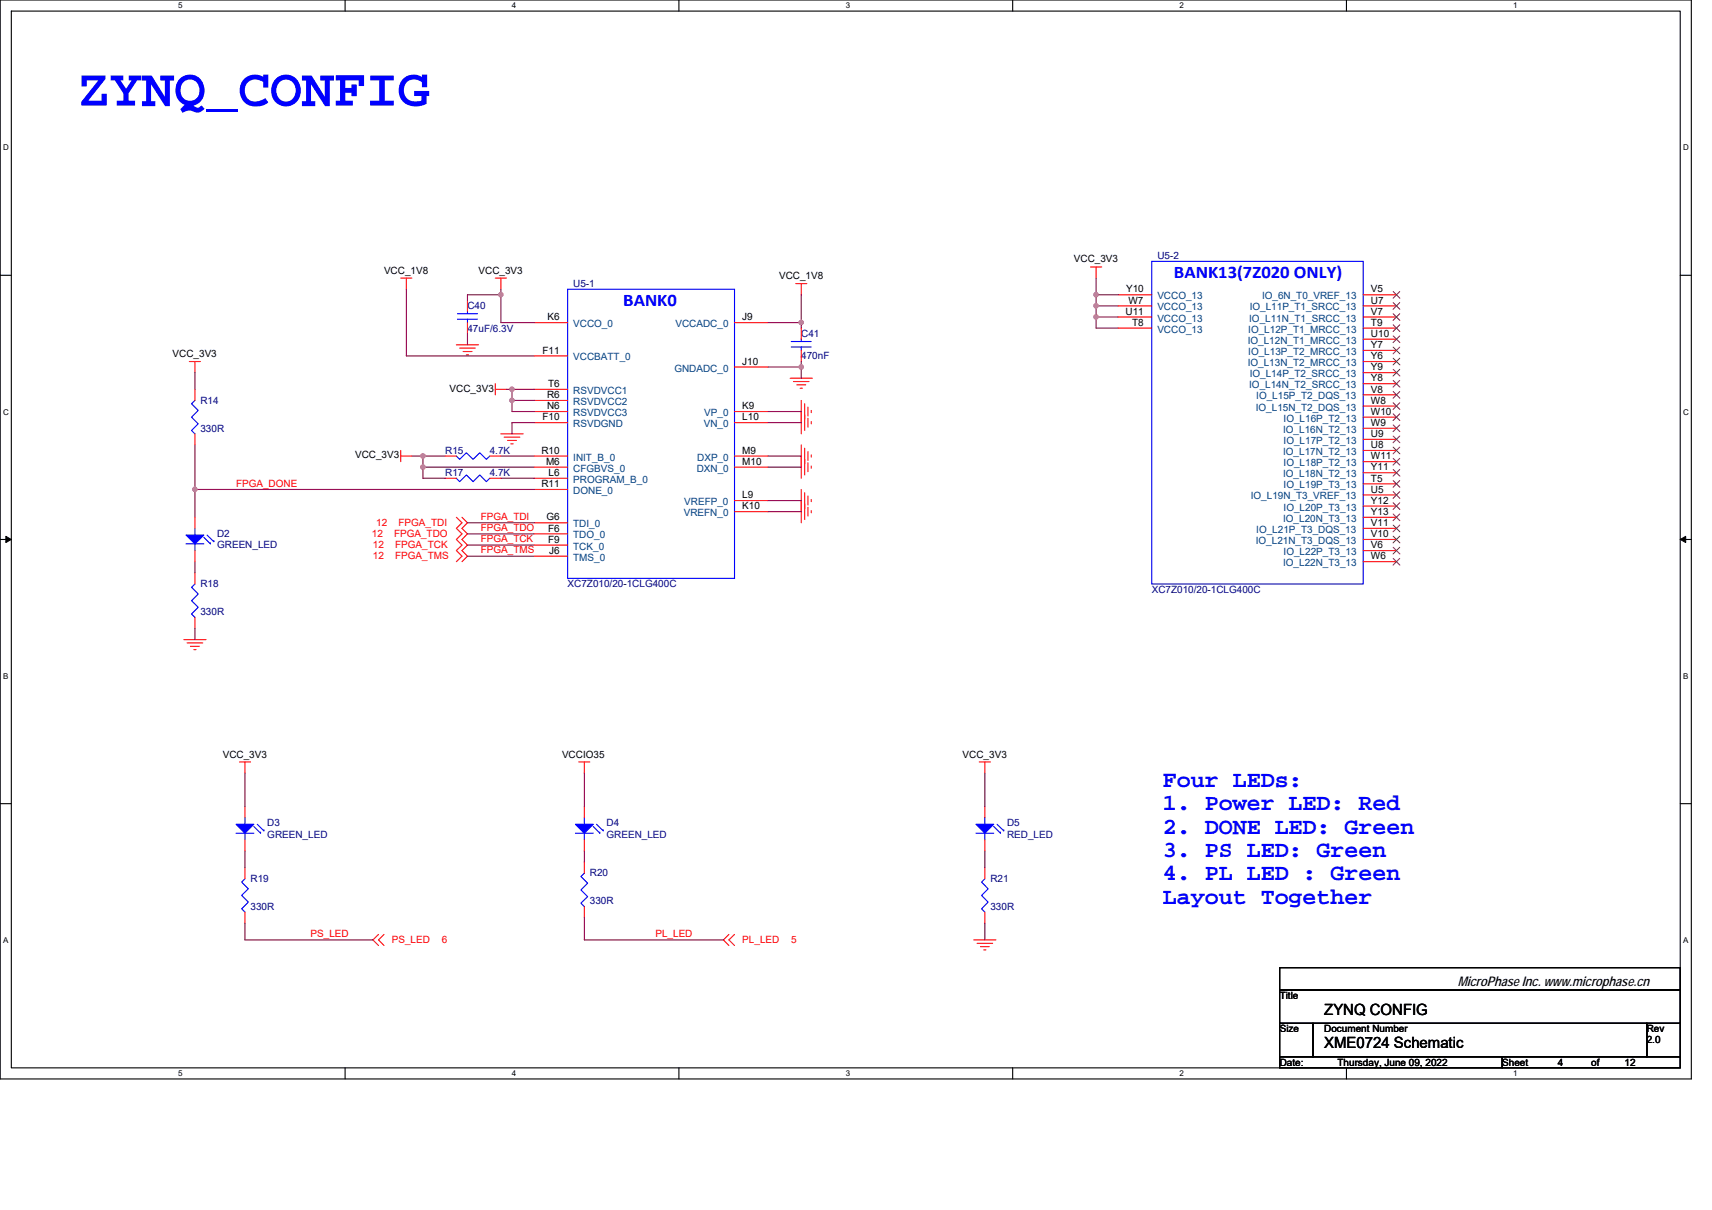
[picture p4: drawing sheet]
<svg xmlns="http://www.w3.org/2000/svg" width="297mm" height="210mm" viewBox="0 0 297 210" stroke-linecap="round" stroke-linejoin="round" font-family="sans-serif">
<path d="M0 0h293.5v187.2h-293.5zM2 1.9h289.5v183.4h-289.5z" fill="none" stroke="#000" stroke-width=".19"/>
<g fill="#fff">
<path d="M30.9 .2h.8v1.6h-.8z"/>
<path d="M30.9 185.5h.8v1.6h-.8z"/>
</g>
<path d="M59.9 0v1.9M59.9 185.3v1.9" fill="none" stroke="#000" stroke-width=".19"/>
<g fill="#fff">
<path d="M88.8 .2h.8v1.6h-.8z"/>
<path d="M88.8 185.5h.8v1.6h-.8z"/>
</g>
<path d="M117.8 0v1.9M117.8 185.3v1.9" fill="none" stroke="#000" stroke-width=".19"/>
<g fill="#fff">
<path d="M146.7 .2h.8v1.6h-.8z"/>
<path d="M146.7 185.5h.8v1.6h-.8z"/>
</g>
<path d="M175.7 0v1.9M175.7 185.3v1.9" fill="none" stroke="#000" stroke-width=".19"/>
<g fill="#fff">
<path d="M204.7 .2h.7v1.6h-.7z"/>
<path d="M204.7 185.5h.7v1.6h-.7z"/>
</g>
<path d="M233.6 0v1.9M233.6 185.3v1.9" fill="none" stroke="#000" stroke-width=".19"/>
<g fill="#fff">
<path d="M262.6 .2h.7v1.6h-.7z"/>
<path d="M262.6 185.5h.7v1.6h-.7z"/>
<path d="M.5 24.8h1v1.6h-1z"/>
<path d="M292 24.8h1v1.6h-1z"/>
<path d="M.5 70.7h1v1.5h-1z"/>
<path d="M292 70.7h1v1.5h-1z"/>
</g>
<path d="M0 47.8h2M291.5 47.8h2" fill="none" stroke="#000" stroke-width=".19"/>
<g fill="#fff">
<path d="M.5 116.5h.9v1.6h-.9z"/>
<path d="M292 116.5h.9v1.6h-.9z"/>
</g>
<path d="M0 93.6h2M291.5 93.6h2" fill="none" stroke="#000" stroke-width=".19"/>
<path d="M1 93.1l1 .5-1 .5zM291.5 93.6l1-.5v1z" fill="#000" stroke="#000" stroke-width=".17"/>
<g fill="#fff">
<path d="M.5 162.4h.9v1.5h-.9z"/>
<path d="M292 162.4h.9v1.5h-.9z"/>
</g>
<path d="M0 139.5h2M291.5 139.5h2M222 167.9h69.5v3.9h-69.5zM222 171.8h69.5v5.8h-69.5zM222 177.6h5.8v5.8h-5.8zM227.8 177.6h57.9v5.8h-57.9zM285.7 177.6h5.8v5.8h-5.8zM222 183.4h38.6v1.9h-38.6zM260.6 183.4h30.9v1.9h-30.9z" fill="none" stroke="#000" stroke-width=".19"/>
<g fill="none" stroke="#f00" stroke-width=".19">
<path d="M69.5 48.3h2M70.5 48.3v1.9M79.2 59.8h3.8M81.1 52.1v1.9M81.1 56v1.9M85.9 48.3h2M86.9 48.3v1.9M92.7 56h5.8M127.4 56h5.8M138.1 49.2h1.9M139 49.2v2M139 56.9v2"/>
<path d="M189.2 46.3h2M190.2 46.3v2M194 51.2h5.8M194 53.1h5.8M194 55h5.8M194 56.9h5.8M236.5 51.2h5.8M236.5 53.1h5.8M236.5 55h5.8M236.5 56.9h5.8M236.5 58.9h5.8M32.8 62.7h2"/>
<path d="M33.8 62.7v2M33.8 75.3v1.9M33.8 67.6v1.9M69.5 79.1h2M69.5 78.2v1.9M77.3 79.1h1.9M79.8 60.4h2.7M80.3 61h1.6M80.9 61.6h.4M85 79.1h1.9M85.9 67.6h2M85.9 66.6v1.9"/>
<path d="M86.9 75.3h3.9M87.5 75.9h2.7M88.1 76.4h1.5M88.6 77h.4M92.7 61.8h5.8M92.7 73.3h5.8M92.7 71.4h5.8M92.7 69.5h5.8M92.7 79.1h5.8M92.7 67.6h5.8M127.4 79.1h5.8M127.4 63.7h5.8"/>
<path d="M127.4 73.3h5.8M127.4 71.4h5.8M137.1 65.6h3.8M137.7 66.2h2.7M138.3 66.8h1.5M138.8 67.4h.4M139 77.2v3.9M139 79.1v3.9M139 69.5v3.8M139 71.4v3.9M139 60.8v1.9M139.6 77.8v2.7"/>
<path d="M139.6 79.7v2.7M139.6 70.1v2.7M139.6 72v2.7M140.2 78.4v1.5M140.2 70.7v1.5M140.2 72.6v1.5M140.8 79v.3M140.8 71.2v.4M140.8 73.2v.4M236.5 60.8h5.8M236.5 62.7h5.8M236.5 64.7h5.8"/>
<path d="M236.5 66.6h5.8M236.5 68.5h5.8M236.5 70.5h5.8M236.5 72.4h5.8M236.5 74.3h5.8M236.5 76.2h5.8M236.5 78.2h5.8M33.8 95.5v2M33.8 89.8v1.9M33.8 99.4v1.9M77.3 83h1.9M79.2 89.8l1 .9-1 1 1 .9-1 1 1 1-1 .9 1 1-1 1"/>
<path d="M80.2 89.8l.9 .9-.9 1 .9 .9-.9 1 .9 1-.9 .9 .9 1-.9 1M85 83h1.9M92.7 84.9h5.8M92.7 81.1h5.8M92.7 83h5.8M92.7 94.6h5.8M92.7 96.5h5.8M92.7 90.7h5.8M92.7 92.6h5.8M127.4 86.9h5.8M127.4 81.1h5.8M127.4 88.8h5.8"/>
<path d="M139 84.9v3.9M139 86.9v3.8M139.6 85.5v2.7M139.6 87.4v2.7M140.2 80.3v1.6M140.2 86.1v1.5M140.2 88v1.6M140.8 80.9v.4M140.8 86.7v.4M140.8 88.6v.4M236.5 80.1h5.8M236.5 82h5.8"/>
<path d="M236.5 84h5.8M236.5 85.9h5.8M236.5 87.8h5.8M236.5 89.8h5.8M236.5 91.7h5.8M236.5 93.6h5.8M236.5 95.5h5.8M236.5 97.5h5.8M31.9 111h3.8M32.5 111.6h2.7M33 112.2h1.6M33.6 112.7h.4"/>
<path d="M33.8 107.1v2M41.5 132.2h2M42.5 140v1.9M42.5 132.2v2M100.4 132.2h1.9M101.4 132.2v2M101.4 140v1.9M169.9 132.2h1.9M170.9 132.2v2M170.9 140v1.9M42.5 145.7v2M42.5 158.3v1.9"/>
<path d="M42.5 150.6v1.9M101.4 145.7v2M101.4 157.3v2M101.4 149.6v1.9M170.9 158.3v1.9M170.9 150.6v1.9M170.9 145.7v2M65.7 162.2l-1 .9 1 1M66.6 162.2l-.9 .9 .9 1M126.5 162.2l-1 .9 1 1M127.4 162.2l-.9 .9 .9 1M168.9 163.1h3.9"/>
<path d="M169.5 163.7h2.7M170.1 164.3h1.5M170.7 164.8h.4"/>
</g>
<g fill="#00f" stroke="#00f" stroke-width=".19">
<path d="M99.8 143h3.1l-1.5 1.6z" fill-rule="evenodd"/>
<path d="M32.3 92.9h3.1l-1.6 1.5z" fill-rule="evenodd"/>
<path d="M169.3 143h3.1l-1.5 1.6z" fill-rule="evenodd"/>
<path d="M41 143h3l-1.5 1.6z" fill-rule="evenodd"/>
</g>
<g fill="none" stroke="#00f" stroke-width=".19">
<path d="M79.4 55.4h3.4M79.4 54.4h3.4M81.1 54v.4M81.1 55.4v.6M98.5 50.2h28.9v50.2h-28.9zM137.3 59.3h3.5M139 58.9v.4M199.8 45.4h36.7v55.9h-36.7zM33.8 69.5l-.6 .6 1.2 1.1-1.2 1.2 1.2 1.2-1.2 1.1 .6 .6M79.2 79.1l.6 .6 1.1-1.1 1.2 1.1 1.1-1.1 1.2 1.1 .6-.6M137.3 60.2h3.5M139 60.2v.6"/>
<path d="M32.3 94.4h3.1M33.8 91.7v1.2M33.8 94.4v1.1M35.4 93.2l1.1 1.2v-.2M35.9 92.9l1.2 1.1v-.2M79.2 83l.6 .6 1.1-1.2 1.2 1.2 1.1-1.2 1.2 1.2 .6-.6M33.8 101.3l-.6 .6 1.2 1.2-1.2 1.1 1.2 1.2-1.2 1.2 .6 .5M41 144.6h3M42.5 141.9v1.1M42.5 144.6v1.1M42.5 152.5l-.6 .6 1.2 1.1-1.2 1.2 1.2 1.1-1.2 1.2 .6 .6M44 143.4l1.2 1.2v-.2"/>
<path d="M44.6 143l1.2 1.2v-.2M99.8 144.6h3.1M101.4 141.9v1.1M101.4 144.6v1.1M101.4 151.5l-.6 .6 1.2 1.2-1.2 1.1 1.2 1.2-1.2 1.1 .6 .6M102.9 143.4l1.2 1.2v-.2M103.5 143l1.2 1.2v-.2M169.3 144.6h3.1M170.9 152.5l-.6 .6 1.1 1.1-1.1 1.2 1.1 1.1-1.1 1.2 .6 .6M170.9 141.9v1.1M170.9 144.6v1.1M172.4 143.4l1.2 1.2v-.2"/>
<path d="M173 143l1.2 1.2v-.2"/>
</g>
<g fill="none" stroke="#804000" stroke-width=".17">
<path d="M241.7 50.6l1.2 1.2M241.7 52.5l1.2 1.2M241.7 54.4l1.2 1.2M241.7 56.4l1.2 1.1M241.7 58.3l1.2 1.2M242.9 50.6l-1.2 1.2M242.9 52.5l-1.2 1.2M242.9 54.4l-1.2 1.2M242.9 56.4l-1.2 1.1M242.9 58.3l-1.2 1.2M241.7 60.2l1.2 1.2M241.7 62.2l1.2 1.1"/>
<path d="M241.7 64.1l1.2 1.2M241.7 66l1.2 1.2M241.7 67.9l1.2 1.2M241.7 69.9l1.2 1.2M241.7 71.8l1.2 1.2M241.7 73.7l1.2 1.2M241.7 75.7l1.2 1.1M241.7 77.6l1.2 1.2M241.7 79.5l1.2 1.2M242.9 60.2l-1.2 1.2M242.9 62.2l-1.2 1.1M242.9 64.1l-1.2 1.2"/>
<path d="M242.9 66l-1.2 1.2M242.9 67.9l-1.2 1.2M242.9 69.9l-1.2 1.2M242.9 71.8l-1.2 1.2M242.9 73.7l-1.2 1.2M242.9 75.7l-1.2 1.1M242.9 77.6l-1.2 1.2M242.9 79.5l-1.2 1.2M241.7 81.5l1.2 1.1M241.7 83.4l1.2 1.2M241.7 85.3l1.2 1.2M241.7 87.2l1.2 1.2"/>
<path d="M241.7 89.2l1.2 1.2M241.7 91.1l1.2 1.2M241.7 93l1.2 1.2M241.7 95l1.2 1.1M241.7 96.9l1.2 1.2M242.9 81.5l-1.2 1.1M242.9 83.4l-1.2 1.2M242.9 85.3l-1.2 1.2M242.9 87.2l-1.2 1.2M242.9 89.2l-1.2 1.2M242.9 91.1l-1.2 1.2M242.9 93l-1.2 1.2"/>
<path d="M242.9 95l-1.2 1.1M242.9 96.9l-1.2 1.2"/>
</g>
<g fill="none" stroke="#800040" stroke-width=".19">
<path d="M70.5 50.2v11.6h22.2M81.1 57.9v1.9M86.9 50.2v1M86.9 51.2v4.8h5.8M86.9 51.2h-5.8v.9M133.2 56h5.8M139 51.2v4.8M139 56v.9M190.2 48.3v2.9M194 53.1h-3.8v1.9M194 51.2h-3.8v1.9M194 55h-3.8v1.9h3.8"/>
<path d="M33.8 77.2v7.7M33.8 64.7v2.9M71.5 79.1h1.9M73.4 79.1v2M73.4 79.1h3.9M86.9 79.1h5.8M87.9 67.6h.9M88.8 67.6h3.9M88.8 69.5h3.9M88.8 69.5v1.9h3.9M88.8 67.6v1.9M92.7 73.3h-3.9v2"/>
<path d="M133.2 79.1h5.8M133.2 63.7h5.8M133.2 73.3h5.8M133.2 71.4h5.8M139 62.7v1M139 63.7v1.9M33.8 97.5v1.9M33.8 84.9v4.9M33.8 84.9h58.9M73.4 81.1v1.9h3.9M73.4 81.1h19.3M81.1 92.6h11.6"/>
<path d="M81.1 94.6h11.6M81.1 96.5h11.6M81.1 90.7h11.6M86.9 83h5.8M133.2 88.8h5.8M133.2 86.9h5.8M133.2 81.1h5.8M33.8 109.1v1.9M42.5 134.2v5.8M101.4 134.2v5.8M170.9 134.2v5.8M42.5 147.7v2.9"/>
<path d="M101.4 147.7v1.9M101.4 159.3v3.8h24.1M170.9 147.7v2.9M42.5 160.2v2.9h22.2M170.9 160.2v2.9"/>
</g>
<g fill="#f0f" stroke="#f0f" stroke-width=".19">
<circle cx="88.8" cy="67.6" r=".38"/>
<circle cx="88.8" cy="69.5" r=".38"/>
<circle cx="73.4" cy="79.1" r=".38"/>
<circle cx="73.4" cy="81.1" r=".38"/>
<circle cx="33.8" cy="84.9" r=".38"/>
<circle cx="86.9" cy="51.1" r=".38"/>
<circle cx="139" cy="56" r=".38"/>
<circle cx="139" cy="63.7" r=".38"/>
<circle cx="190.2" cy="51.1" r=".38"/>
<circle cx="190.2" cy="55" r=".38"/>
<circle cx="190.2" cy="53.1" r=".38"/>
</g>
<text font-size="9.2" fill="#00f" x="13.5" y="18.3">ZYNQ_CONFIG</text>
<g font-size="4" fill="#00f">
<text x="201.8" y="136.6">Four LEDs:</text>
<text x="201.8" y="140.6">1. Power LED: Red</text>
<text x="201.8" y="144.7">2. DONE LED: Green</text>
<text x="201.8" y="148.7">3. PS LED: Green</text>
<text x="201.8" y="152.8">4. PL LED : Green</text>
<text x="201.8" y="156.8">Layout Together</text>
</g>
<g font-size="3.1" fill="#00f">
<text x="108.1" y="53.1">BANK0</text>
<text x="203.7" y="48.3">BANK13(7Z020 ONLY)</text>
</g>
<g font-size="2.7">
<text x="229.8" y="176.1">ZYNQ CONFIG</text>
<text x="229.8" y="181.9">XME0724 Schematic</text>
</g>
<text font-size="2.3" x="252.9" y="171.1">MicroPhase Inc. www.microphase.cn</text>
<g font-size="1.7">
<text x="66.6" y="47.5">VCC_1V8</text>
<text x="83" y="47.5">VCC_3V3</text>
<text x="186.3" y="45.6">VCC_3V3</text>
<text x="135.2" y="48.5">VCC_1V8</text>
<text x="195.4" y="50.8">Y10</text>
<text x="195.8" y="52.7">W7</text>
<text x="237.9" y="52.7">U7</text>
<text x="237.9" y="50.8">V5</text>
<text x="95" y="55.6">K6</text>
<text x="128.8" y="55.6">J9</text>
<text x="195.3" y="54.6">U11</text>
<text x="196.4" y="56.5">T8</text>
<text x="237.9" y="54.6">V7</text>
<text x="237.9" y="56.5">T9</text>
<text x="237.9" y="58.5">U10</text>
<text x="29.9" y="62">VCC_3V3</text>
<text x="94.1" y="61.4">F11</text>
<text x="128.8" y="63.3">J10</text>
<text x="237.9" y="60.4">Y7</text>
<text x="237.9" y="64.3">Y9</text>
<text x="237.9" y="62.3">Y6</text>
<text x="78" y="67.9">VCC_3V3</text>
<text x="94.9" y="71">N6</text>
<text x="94.9" y="69.1">R6</text>
<text x="95.1" y="67.2">T6</text>
<text x="128.8" y="71">K9</text>
<text x="237.9" y="66.2">Y8</text>
<text x="237.9" y="70.1">W8</text>
<text x="237.9" y="68.1">V8</text>
<text x="237.9" y="72">W10</text>
<text x="94.1" y="72.9">F10</text>
<text x="128.8" y="72.9">L10</text>
<text x="237.9" y="73.9">W9</text>
<text x="237.9" y="77.8">U8</text>
<text x="237.9" y="75.8">U9</text>
<text x="61.6" y="79.5">VCC_3V3</text>
<text x="93.9" y="78.7">R10</text>
<text x="94.7" y="80.7">M6</text>
<text x="95.2" y="82.6">L6</text>
<text x="128.8" y="78.7">M9</text>
<text x="128.8" y="80.7">M10</text>
<text x="237.9" y="81.6">Y11</text>
<text x="237.9" y="79.7">W11</text>
<text x="237.9" y="83.6">T5</text>
<text x="93.9" y="84.5">R11</text>
<text x="128.8" y="88.4">K10</text>
<text x="128.8" y="86.5">L9</text>
<text x="237.9" y="85.5">U5</text>
<text x="237.9" y="89.4">Y13</text>
<text x="237.9" y="87.4">Y12</text>
<text x="94.8" y="90.3">G6</text>
<text x="95.1" y="94.2">F9</text>
<text x="95.1" y="92.2">F6</text>
<text x="237.9" y="93.2">V10</text>
<text x="237.9" y="91.3">V11</text>
<text x="237.9" y="95.1">V6</text>
<text x="95.3" y="96.1">J6</text>
<text x="237.9" y="97.1">W6</text>
<text x="38.6" y="131.5">VCC_3V3</text>
<text x="97.5" y="131.5">VCCIO35</text>
<text x="167" y="131.5">VCC_3V3</text>
<text x="222" y="173.4">Title</text>
<text x="222" y="179.1">Size</text>
<text x="229.8" y="179.1">Document Number</text>
<text x="285.7" y="179.1">Rev</text>
<text x="222" y="184.9">Date:</text>
<text x="232.1" y="184.9">Thursday, June 09, 2022</text>
<text x="260.6" y="184.9">Sheet</text>
<text x="270.3" y="184.9">4</text>
<text x="276.1" y="184.9">of</text>
<text x="281.9" y="184.9">12</text>
<text x="285.7" y="181.1">2.0</text>
</g>
<g font-size="1.7" fill="#000080">
<text x="200.8" y="45">U5-2</text>
<text x="81.1" y="53.7">C40</text>
<text x="99.5" y="49.8">U5-1</text>
<text x="81.1" y="57.5">47uF/6.3V</text>
<text x="139" y="58.5">C41</text>
<text x="139" y="62.4">470nF</text>
<text x="34.8" y="70.1">R14</text>
<text x="34.8" y="74.9">330R</text>
<text x="77.3" y="78.8">R15</text>
<text x="77.3" y="82.6">R17</text>
<text x="85" y="78.8">4.7K</text>
<text x="85" y="82.6">4.7K</text>
<text x="37.7" y="93.2">D2</text>
<text x="37.7" y="95.2">GREEN_LED</text>
<text x="34.8" y="101.9">R18</text>
<text x="98.5" y="101.9">XC7Z010/20-1CLG400C</text>
<text x="34.8" y="106.7">330R</text>
<text x="199.8" y="102.9">XC7Z010/20-1CLG400C</text>
<text x="46.4" y="143.4">D3</text>
<text x="105.2" y="143.4">D4</text>
<text x="174.7" y="143.4">D5</text>
<text x="46.4" y="145.4">GREEN_LED</text>
<text x="105.2" y="145.4">GREEN_LED</text>
<text x="174.7" y="145.4">RED_LED</text>
<text x="43.5" y="153.1">R19</text>
<text x="102.3" y="152.1">R20</text>
<text x="171.8" y="153.1">R21</text>
<text x="43.5" y="157.9">330R</text>
<text x="102.3" y="156.9">330R</text>
<text x="171.8" y="157.9">330R</text>
</g>
<g font-size="1.7" fill="#004080">
<text x="200.8" y="51.9">VCCO_13</text>
<text x="200.8" y="53.9">VCCO_13</text>
<text x="216.8" y="53.9">IO_L11P_T1_SRCC_13</text>
<text x="219" y="51.9">IO_6N_T0_VREF_13</text>
<text x="99.5" y="56.8">VCCO_0</text>
<text x="117.2" y="56.8">VCCADC_0</text>
<text x="200.8" y="55.8">VCCO_13</text>
<text x="200.8" y="57.7">VCCO_13</text>
<text x="216.5" y="59.6">IO_L12N_T1_MRCC_13</text>
<text x="216.6" y="57.7">IO_L12P_T1_MRCC_13</text>
<text x="216.7" y="55.8">IO_L11N_T1_SRCC_13</text>
<text x="99.5" y="62.5">VCCBATT_0</text>
<text x="117" y="64.5">GNDADC_0</text>
<text x="216.5" y="63.5">IO_L13N_T2_MRCC_13</text>
<text x="216.6" y="61.6">IO_L13P_T2_MRCC_13</text>
<text x="216.8" y="65.4">IO_L14P_T2_SRCC_13</text>
<text x="99.5" y="70.3">RSVDVCC2</text>
<text x="99.5" y="68.3">RSVDVCC1</text>
<text x="216.7" y="67.4">IO_L14N_T2_SRCC_13</text>
<text x="217.9" y="71.2">IO_L15N_T2_DQS_13</text>
<text x="218" y="69.3">IO_L15P_T2_DQS_13</text>
<text x="99.5" y="74.1">RSVDGND</text>
<text x="99.5" y="72.2">RSVDVCC3</text>
<text x="122.1" y="74.1">VN_0</text>
<text x="122.2" y="72.2">VP_0</text>
<text x="222.6" y="75.1">IO_L16N_T2_13</text>
<text x="222.7" y="73.2">IO_L16P_T2_13</text>
<text x="222.7" y="77">IO_L17P_T2_13</text>
<text x="99.5" y="79.9">INIT_B_0</text>
<text x="99.5" y="81.9">CFGBVS_0</text>
<text x="99.5" y="83.8">PROGRAM_B_0</text>
<text x="120.9" y="81.9">DXN_0</text>
<text x="121" y="79.9">DXP_0</text>
<text x="222.6" y="79">IO_L17N_T2_13</text>
<text x="222.6" y="82.8">IO_L18N_T2_13</text>
<text x="222.7" y="80.9">IO_L18P_T2_13</text>
<text x="99.5" y="85.7">DONE_0</text>
<text x="118.6" y="89.6">VREFN_0</text>
<text x="118.7" y="87.7">VREFP_0</text>
<text x="217" y="86.7">IO_L19N_T3_VREF_13</text>
<text x="222.7" y="84.8">IO_L19P_T3_13</text>
<text x="222.7" y="88.6">IO_L20P_T3_13</text>
<text x="99.5" y="95.4">TCK_0</text>
<text x="99.5" y="91.5">TDI_0</text>
<text x="99.5" y="93.4">TDO_0</text>
<text x="217.9" y="94.4">IO_L21N_T3_DQS_13</text>
<text x="218" y="92.5">IO_L21P_T3_DQS_13</text>
<text x="222.6" y="90.6">IO_L20N_T3_13</text>
<text x="99.5" y="97.3">TMS_0</text>
<text x="222.6" y="98.3">IO_L22N_T3_13</text>
<text x="222.7" y="96.3">IO_L22P_T3_13</text>
</g>
<g font-size="1.7" fill="#f00">
<text x="41" y="84.5">FPGA_DONE</text>
<text x="64.5" y="93.2">12</text>
<text x="64.7" y="95.2">12</text>
<text x="65.3" y="91.3">12</text>
<text x="68.4" y="93.2">FPGA_TDO</text>
<text x="68.6" y="95.2">FPGA_TCK</text>
<text x="69.1" y="91.3">FPGA_TDI</text>
<text x="83.4" y="90.2">FPGA_TDI</text>
<text x="83.4" y="92.2">FPGA_TDO</text>
<text x="83.4" y="94.1">FPGA_TCK</text>
<text x="64.7" y="97.1">12</text>
<text x="68.6" y="97.1">FPGA_TMS</text>
<text x="83.4" y="96">FPGA_TMS</text>
<text x="53.9" y="162.6">PS_LED</text>
<text x="68" y="163.7">PS_LED</text>
<text x="76.7" y="163.7">6</text>
<text x="113.7" y="162.6">PL_LED</text>
<text x="128.8" y="163.7">PL_LED</text>
<text x="137.3" y="163.7">5</text>
</g>
<g font-size="1.4">
<text x="30.9" y="1.5">5</text>
<text x="88.8" y="1.5">4</text>
<text x="146.7" y="1.5">3</text>
<text x="204.7" y="1.5">2</text>
<text x="262.6" y="1.5">1</text>
<text x=".5" y="26.1">D</text>
<text x="292" y="26.1">D</text>
<text x=".5" y="71.9">C</text>
<text x="292" y="71.9">C</text>
<text x=".5" y="117.8">B</text>
<text x="292" y="117.8">B</text>
<text x=".5" y="163.6">A</text>
<text x="292" y="163.6">A</text>
<text x="30.9" y="186.8">5</text>
<text x="88.8" y="186.8">4</text>
<text x="146.7" y="186.8">3</text>
<text x="204.7" y="186.8">2</text>
<text x="262.6" y="186.8">1</text>
</g>
</svg>
